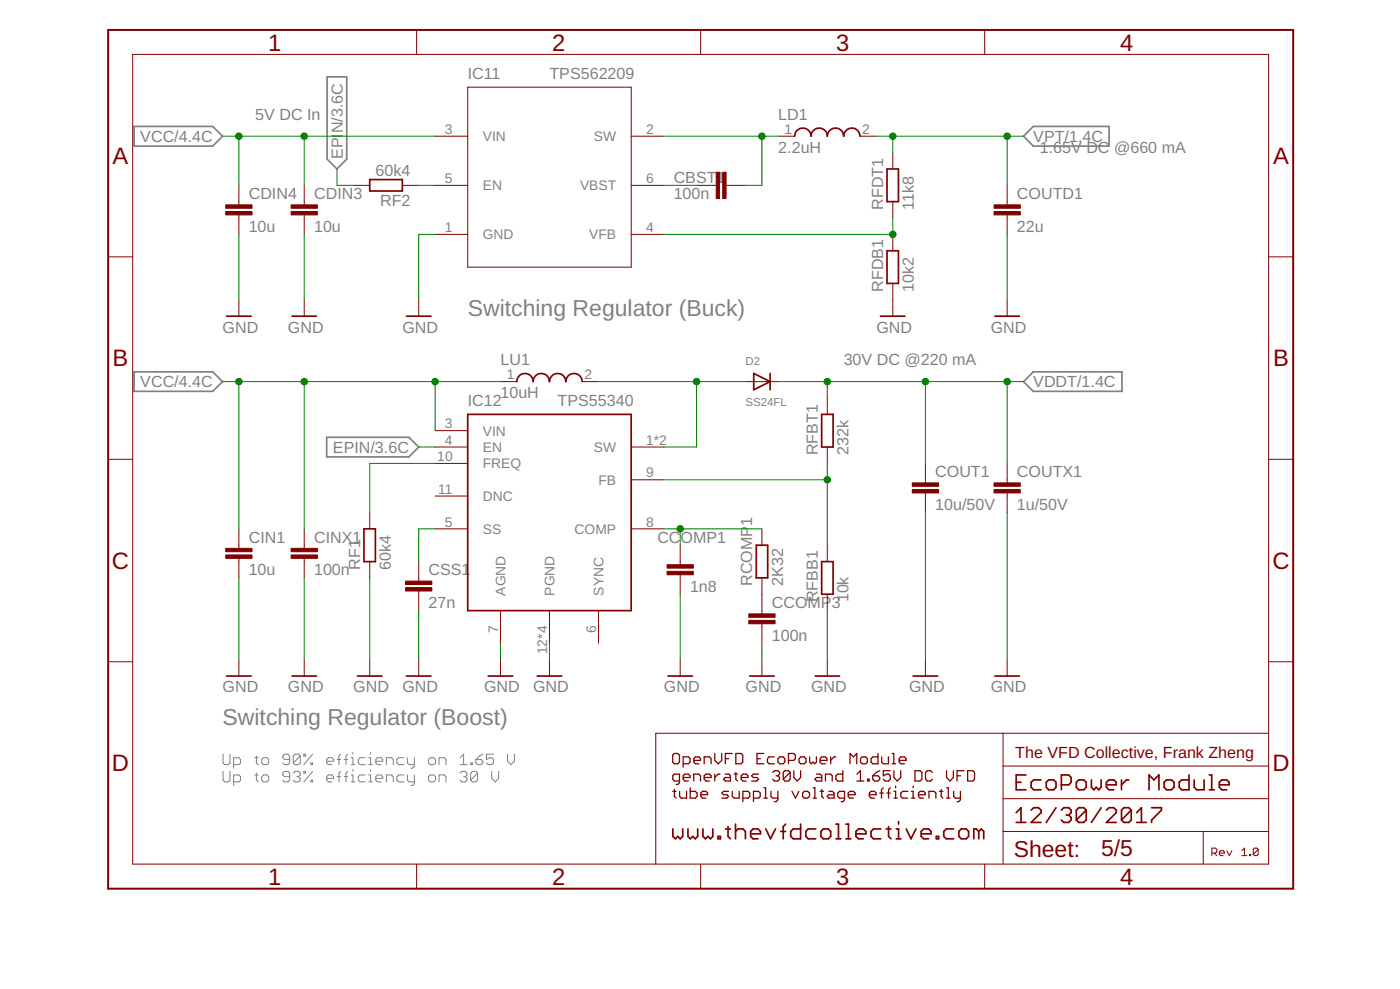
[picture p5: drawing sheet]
<svg xmlns="http://www.w3.org/2000/svg" width="210mm" height="148mm" viewBox="0 0 210 148" stroke-linecap="round" stroke-linejoin="round" font-family="sans-serif">
<g fill="none" stroke="#808080" stroke-width=".15">
<path d="M33.4 113v1.3l.3 .3h.5l.3-.3v-1.3M33.4 115.6v1.3l.3 .2h.5l.3-.2v-1.3M35 114.6h.8l.3-.3v-.5l-.3-.3h-.8v1.6M35 117.1h.8l.3-.2v-.5l-.3-.3h-.8v1.6M38.2 113.5h.5M38.2 116.1h.5M38.4 113.3v1l.3 .3M38.4 115.8v1.1l.3 .2M39.2 113.8l.3-.3h.5l.3 .3v.5l-.3 .3h-.5l-.3-.3zM39.2 116.4l.3-.3h.5l.3 .3v.5l-.3 .2h-.5l-.3-.2zM43.4 113.8h-.7l-.3-.3v-.2l.3-.3h.5l.2 .3v1l-.2 .3h-.5l-.3-.3M43.4 116.4h-.7l-.3-.3v-.3l.3-.2h.5l.2 .2v1.1l-.2 .2h-.5l-.3-.2"/>
<path d="M44 115.8l.2-.2h.6l.2 .2v.3l-.2 .3M44.5 116.4h.3M44.8 116.4l.2 .2v.3l-.2 .2h-.6l-.2-.2M45 113.3v1l-.2 .3h-.6l-.2-.3M45 113.3l-.2-.3h-.6l-.2 .3v1M45 113.3l-1 1M45.6 113h.2v.3h-.2zM45.6 115.6h.2v.2h-.2zM46.6 114.3h.3v.3h-.3zM46.6 116.9h.3v.2h-.3zM46.9 113l-1.3 1.6M46.9 115.6l-1.3 1.5"/>
<path d="M49 114h1v-.2l-.2-.3h-.6l-.2 .3v.5l.2 .3h.6M49 116.6h1v-.2l-.2-.3h-.6l-.2 .3v.5l.2 .2h.6M50.5 113.8h.6M50.5 116.4h.6M51.1 113l-.3 .3v1.3M51.1 115.6l-.3 .2v1.3M51.6 113.8h.5M51.6 116.4h.5M52.1 113l-.2 .3v1.3M52.1 115.6l-.2 .2v1.3M52.7 114.6h.5M52.7 113.5h.2v1.1"/>
<path d="M52.7 116.1h.2v1M52.7 117.1h.5M52.9 112.7v.3M52.9 115.3v.3M54.8 113.5h-.8l-.3 .3v.5l.3 .3h.8M54.8 116.1h-.8l-.3 .3v.5l.3 .2h.8M55.3 114.6h.5M55.3 113.5h.3v1.1M55.3 116.1h.3v1M55.3 117.1h.5M55.6 112.7v.3M55.6 115.3v.3"/>
<path d="M56.3 114h1.1v-.2l-.3-.3h-.5l-.3 .3v.5l.3 .3h.5M56.3 116.6h1.1v-.2l-.3-.3h-.5l-.3 .3v.5l.3 .2h.5M57.9 114.6v-1.1h.8l.3 .3v.8M57.9 117.1v-1h.8l.3 .3v.7M60.6 113.5h-.8l-.3 .3v.5l.3 .3h.8M60.6 116.1h-.8l-.3 .3v.5l.3 .2h.8M61.1 113.5v.8l.2 .3h.8M61.1 116.1v.8l.2 .2h.8M62.1 113.5v1.3l-.2 .3h-.3M62.1 116.1v1.3l-.2 .3h-.3M64.2 113.8l.3-.3h.5l.3 .3v.5l-.3 .3h-.5l-.3-.3zM64.2 116.4l.3-.3h.5l.3 .3v.5l-.3 .2h-.5l-.3-.2z"/>
<path d="M65.8 114.6v-1.1h.8l.3 .3v.8M65.8 117.1v-1h.8l.3 .3v.7M69 114.6h1M69 113.5l.5-.5v1.6M69 115.8l.2-.2h.6l.2 .2v.3l-.2 .3M69.5 116.4h.3M69.8 116.4l.2 .2v.3l-.2 .2h-.6l-.2-.2M70.6 114.3h.2v.3h-.2zM71.4 113.8h.7l.3 .2v.3l-.3 .3h-.5l-.2-.3zM71.6 115.8l-.2-.2h-.6l-.2 .2v1.1M71.6 115.8v1.1l-.2 .2h-.6l-.2-.2M71.6 115.8l-1 1.1"/>
<path d="M72.4 113l-.5 .3-.5 .5M73.7 115.6v1l.6 .5 .5-.5v-1M74 113h-1.1v.8l.5-.3h.3l.3 .3v.5l-.3 .3h-.5l-.3-.3M76.1 113v1l.5 .6 .5-.6v-1"/>
</g>
<path d="M20.1 18.9h11.8l1.5 1.5-1.5 1.5h-11.8zM49 11.5h3v12.3l-1.5 1.5-1.5-1.5zM153.5 20.4l1.4-1.5h11.4v3h-11.4zM20.1 55.7h11.8l1.5 1.5-1.5 1.4h-11.8zM153.5 57.2l1.4-1.5h13.3v2.9h-13.3zM49 65.5h12.3l1.5 1.5-1.5 1.5h-12.3z" fill="none" stroke="#808080" stroke-width=".25"/>
<g fill="none" stroke="#800000" stroke-width=".25">
<path d="M55.4 26.9h4.9v1.7h-4.9zM119.1 20.4a1.23 1.23 0 0 1 1.3-1.2 1.23 1.23 0 0 1 1.2 1.2 1.22 1.22 0 0 1 1.2-1.2 1.22 1.22 0 0 1 1.2 1.2 1.23 1.23 0 0 1 1.3-1.2 1.23 1.23 0 0 1 1.2 1.2 1.23 1.23 0 0 1 1.2-1.2 1.23 1.23 0 0 1 1.2 1.2M133 25.3h1.7v4.9h-1.7zM133 37.6h1.7v4.9h-1.7zM34 47.4h3.7M43.8 47.4h3.7M60.9 47.4h3.7M77.5 57.2a1.22 1.22 0 0 1 1.2-1.2 1.22 1.22 0 0 1 1.2 1.2 1.23 1.23 0 0 1 1.3-1.2 1.23 1.23 0 0 1 1.2 1.2 1.23 1.23 0 0 1 1.2-1.2 1.23 1.23 0 0 1 1.2 1.2 1.23 1.23 0 0 1 1.3-1.2 1.23 1.23 0 0 1 1.2 1.2M113 55.9l2.5 1.3-2.5 1.2zM115.5 55.9v2.5M132 47.4h3.7M149.2 47.4h3.6"/>
<path d="M54.6 79.2h1.7v4.9h-1.7zM70.1 62.1h24.5v29.4h-24.5zM123.2 62.1h1.7v4.9h-1.7zM113.4 81.7h1.7v4.9h-1.7zM123.2 84.1h1.7v4.9h-1.7zM34 101.3h3.7M43.8 101.3h3.7M53.6 101.3h3.7M60.9 101.3h3.7M73.2 101.3h3.7M80.5 101.3h3.7M100.2 101.3h3.6"/>
<path d="M112.4 101.3h3.7M122.2 101.3h3.7M136.9 101.3h3.7M149.2 101.3h3.6M152.4 117.2h.7M153.8 116.1h-1.4v2.2h1.4M156.1 116.8h-1.1l-.4 .4v.7l.4 .4h1.1M156.9 117.2l.3-.4h.8l.3 .4v.7l-.3 .4h-.8l-.3-.4zM159.1 117.6h1.1l.4-.4v-.7l-.4-.4h-1.1v2.2M161.4 117.2l.3-.4h.8l.4 .4v.7l-.4 .4h-.8l-.3-.4zM163.6 116.8v1.1l.4 .4 .4-.4 .3 .4 .4-.4v-1.1M165.9 117.6h1.5v-.4l-.4-.4h-.7l-.4 .4v.7l.4 .4h.7"/>
<path d="M168.1 116.8v1.5M169.2 116.8h-.3l-.8 .8M172.3 118.3v-2.2l.7 .7 .8-.7v2.2M174.5 117.2l.4-.4h.7l.4 .4v.7l-.4 .4h-.7l-.4-.4zM178.3 116.1v2.2h-1.1l-.4-.4v-.7l.4-.4h1.1M179 116.8v1.1l.4 .4h1.1v-1.5M181.3 116.1h.4v2.2M181.3 118.3h.8M182.8 117.6h1.5v-.4l-.4-.4h-.7l-.4 .4v.7l.4 .4h.7M100.9 124.2v1.1l.4 .4 .3-.4 .4 .4 .4-.4v-1.1M103.1 124.2v1.1l.4 .4 .4-.4 .3 .4 .4-.4v-1.1M105.4 124.2v1.1l.4 .4 .3-.4 .4 .4 .4-.4v-1.1"/>
<path d="M107.7 125.3h.3v.4h-.3zM108.8 124.2h.7M109.2 123.8v1.5l.3 .4M110.3 124.6l.4-.4h.7l.4 .4v1.1M110.3 123.5v2.2M112.5 124.9h1.5v-.3l-.4-.4h-.7l-.4 .4v.7l.4 .4h.7M114.8 124.2l.7 1.5 .8-1.5M117.1 124.6h.7M117.8 123.5l-.4 .3v1.9M120 123.5v2.2h-1.1l-.3-.4v-.7l.3-.4h1.1M122.3 124.2h-1.1l-.4 .4v.7l.4 .4h1.1M123.4 124.2h.8l.3 .4v.7l-.3 .4h-.8l-.3-.4v-.7z"/>
<path d="M125.3 125.7h.8M125.3 123.5h.4v2.2M126.8 125.7h.8M126.8 123.5h.4v2.2M128.3 124.9h1.5v-.3l-.4-.4h-.7l-.4 .4v.7l.4 .4h.7M132.1 124.2h-1.1l-.4 .4v.7l.4 .4h1.1M132.9 124.2h.7M133.2 123.8v1.5l.4 .4M134.4 125.7h.7M134.4 124.2h.3v1.5M134.7 123.1v.4M135.9 124.2l.7 1.5 .7-1.5"/>
<path d="M138.1 124.9h1.5v-.3l-.4-.4h-.7l-.4 .4v.7l.4 .4h.7M140.4 125.3h.3v.4h-.3zM143 124.2h-1.1l-.4 .4v.7l.4 .4h1.1M144.1 124.2h.8l.3 .4v.7l-.3 .4h-.8l-.3-.4v-.7zM146.7 124.6l-.3-.4h-.4v1.5M146.7 124.6v1.1M146.7 124.6l.4-.4 .4 .4v1.1M152.4 121.8l.7-.8v2.2M152.4 123.2h1.4M154.6 121.4l.4-.4h.7l.4 .4v.4l-1.5 1.4h1.5M158.3 121l-1.4 2.2M159.1 121.4l.4-.4h.7l.4 .4v.4l-.4 .3"/>
<path d="M159.9 122.1h.3M160.2 122.1l.4 .4v.4l-.4 .3h-.7l-.4-.3M162.9 121.4v1.5l-.4 .3h-.8l-.3-.3M162.9 121.4l-.4-.4h-.8l-.3 .4v1.5M162.9 121.4l-1.5 1.5M165.1 121l-1.5 2.2M165.9 121.4l.4-.4h.7l.4 .4v.4l-1.5 1.4h1.5M169.6 121.4l-.4-.4h-.7l-.4 .4v1.5M169.6 121.4v1.5l-.4 .3h-.7l-.4-.3M169.6 121.4l-1.5 1.5M170.4 123.2h1.5M170.4 121.8l.7-.8v2.2"/>
<path d="M172.7 121h1.4v.4l-1.4 1.5v.3"/>
</g>
<g fill="none" stroke="#800000" stroke-width=".15">
<path d="M19.9 8.1h170.3v121.4h-170.3zM62.5 4.5v3.6M70.1 13.1h24.5v26.9h-24.5zM105.1 4.5v3.6M147.6 4.5v3.6M16.2 38.5h3.7M35.8 27.8v2.9M35.8 32.2v2.9M45.6 27.8v2.9M45.6 32.2v2.9M53 27.8h2.4M60.3 27.8h2.5"/>
<path d="M65.2 20.4h4.9M65.2 35.1h4.9M65.2 27.8h4.9M94.6 20.4h4.9M94.6 35.1h4.9M94.6 27.8h4.9M104.4 27.8h3M108.9 27.8h2.9M116.7 20.4h2.4M128.9 20.4h2.5M133.9 22.9v2.4M133.9 30.2v2.5"/>
<path d="M133.9 35.1v2.5M151 27.8v2.9M151 32.2v2.9M190.2 38.5h3.7M35.8 44.9v2.5M45.6 44.9v2.5M62.8 44.9v2.5M75 57.2h2.5M87.3 57.2h2.4M111.8 57.2h4.9M124 59.6v2.5M133.9 42.5v4.9"/>
<path d="M151 44.9v2.5M16.2 68.8h3.7M35.8 79.2v3M45.6 79.2v3M55.4 76.8v2.4M65.2 67h4.9M65.2 79.2h4.9M65.2 64.5h4.9M65.2 74.3h4.9M65.2 69.4h4.9M94.6 67h4.9M94.6 71.9h4.9"/>
<path d="M94.6 79.2h4.9M114.2 79.2v2.5M124 67v2.4M138.7 69.4v3M138.7 73.8v3M151 69.4v3M151 73.8v3M190.2 68.8h3.7M16.2 99.1h3.7M35.8 83.6v3M35.8 98.8v2.5M45.6 83.6v3"/>
<path d="M45.6 98.8v2.5M55.4 84.1v2.5M55.4 98.8v2.5M62.8 84.1v3M62.8 88.5v3M62.8 98.8v2.5M75 91.5v4.9M75 98.8v2.5M82.4 91.5v4.9M82.4 98.8v2.5M89.7 91.5v4.9M102 81.7v2.9"/>
<path d="M102 86.1v2.9M102 98.8v2.5M114.2 86.6v5.4M114.2 93.4v3M114.2 98.8v2.5M124 81.7v2.4M124 89v2.5M124 98.8v2.5M138.7 98.8v2.5M151 98.8v2.5M190.2 99.1h3.7M150.4 109.9v19.6"/>
<path d="M150.4 119.7h39.8M150.4 114.8h39.8M190.2 109.9h-91.9v19.6M62.5 129.5v3.6M105.1 129.5v3.6M147.6 129.5v3.6M150.4 124.6h39.8M180.4 124.6v4.9M181.7 127.8h.5l.2-.2v-.3l-.2-.2h-.5v1.1M182.1 127.8l.3 .4M182.8 127.8h.8v-.2l-.2-.2h-.4l-.2 .2v.4l.2 .2h.4M183.9 127.4l.4 .8 .4-.8"/>
<path d="M186.2 128.2h.7M186.2 127.4l.4-.3v1.1M187.3 128h.2v.2h-.2zM188.6 127.3l-.2-.2h-.3l-.2 .2v.7M188.6 127.3v.7l-.2 .2h-.3l-.2-.2M188.6 127.3l-.7 .7"/>
</g>
<g fill="none" stroke="#800000" stroke-width=".19">
<path d="M100.9 118.6h.5M101.1 112.9h.5l.3 .2v1.1l-.3 .2h-.5l-.2-.2v-1.1zM101.1 118.3v1l.3 .3M101.9 117h-.8l-.2-.3v-.5l.2-.2h.8v1.3l-.3 .2h-.2M101.9 118.6v.7l.3 .3h.7v-1M102.4 114.4h.8l.3-.2v-.5l-.3-.3h-.8v1.5M102.4 116.5h1.1v-.3l-.3-.2h-.5l-.3 .2v.5l.3 .3h.5M103.5 118v1.6h.7l.3-.3v-.5l-.3-.2h-.7M104 113.9h1v-.2l-.2-.3h-.5l-.3 .3v.5l.3 .2h.5M104 117v-1h.8l.2 .2v.8M105.1 119.1h1v-.3l-.3-.2h-.5l-.2 .2v.5l.2 .3h.5M105.6 114.4v-1h.8l.2 .3v.7"/>
<path d="M105.6 116.5h1v-.3l-.2-.2h-.5l-.3 .2v.5l.3 .3h.5M107.2 112.9v1l.5 .5 .5-.5v-1M107.2 116v1M107.9 116h-.2l-.5 .5M108.7 116h.6l.2 .2v.8h-.8l-.2-.3 .2-.2h.8M108.8 113.7h.5M109.2 118.6h-.7l-.3 .2 .3 .3h.5l.2 .2-.2 .3h-.8M109.8 112.9h-1v1.5M109.8 118.6v.7l.3 .3h.7v-1M110.1 116h.5M110.3 112.9h.8l.3 .2v1.1l-.3 .2h-.8zM110.3 115.7v1l.3 .3"/>
<path d="M111.1 116.5h1v-.3l-.2-.2h-.5l-.3 .2v.5l.3 .3h.5M111.4 119.6h.8l.2-.3v-.5l-.2-.2h-.8v1.5M113 119.6h.7l.3-.3v-.5l-.3-.2h-.7v1.5M113.5 113.7h.5M113.7 116h-.8l-.2 .2 .2 .3h.6l.2 .2-.2 .3h-.8M114.5 112.9h-1v1.5h1M114.5 119.6h.6M114.5 118h.3v1.6M115.6 118.6v.7l.2 .3h.8M115.8 115.7l.3-.2h.5l.3 .2v.3l-.3 .2M116.1 113.4h-.8l-.2 .3v.5l.2 .2h.8M116.4 116.2h.2"/>
<path d="M116.6 118.6v1.2l-.2 .3h-.3M116.6 116.2l.3 .3v.2l-.3 .3h-.5l-.3-.3M116.9 113.4h.5l.3 .3v.5l-.3 .2h-.5l-.3-.2v-.5zM118.2 113.9h.8l.3-.2v-.6l-.3-.2h-.8v1.5M118.5 115.7v1l-.3 .3h-.5l-.3-.3M118.5 115.7l-.3-.2h-.5l-.3 .2v1M118.5 115.7l-1.1 1M118.7 118.6l.6 1 .5-1M119 115.5v1l.5 .5 .5-.5v-1M120.1 113.4h.5l.2 .3v.5l-.2 .2h-.5l-.3-.2v-.5zM120.6 118.6h.5l.3 .2v.5l-.3 .3h-.5l-.3-.3v-.5zM121.4 113.4v.8l.2 .2 .3-.2 .3 .2 .2-.2v-.8"/>
<path d="M121.9 119.6h.5M121.9 118h.3v1.6M122.4 116h.5l.3 .2v.8h-.8l-.2-.3 .2-.2h.8M123 113.9h1v-.2l-.3-.3h-.5l-.2 .3v.5l.2 .2h.5M123 118.6h.5M123.2 118.3v1l.3 .3M123.8 117v-1h.7l.3 .2v.8M124.3 118.6h.5l.3 .2v.8h-.8l-.3-.3 .3-.2h.8M124.5 113.4v1M125.3 113.4h-.2l-.6 .5M126.4 115.5v1.5h-.8l-.3-.3v-.5l.3-.2h.8M126.6 119.6h-.7l-.3-.3v-.5l.3-.2h.7v1.2l-.2 .3h-.3"/>
<path d="M127.2 119.1h1v-.3l-.2-.2h-.6l-.2 .2v.5l.2 .3h.6M127.4 114.4v-1.5l.6 .5 .5-.5v1.5M128.5 116l.5-.5v1.5M128.5 117h1M129 113.7l.3-.3h.5l.2 .3v.5l-.2 .2h-.5l-.3-.2zM130.1 116.7h.2v.3h-.2zM130.3 119.1h1.1v-.3l-.3-.2h-.5l-.3 .2v.5l.3 .3h.5M130.9 116.2h.7l.3 .3v.2l-.3 .3h-.5l-.2-.3zM131.6 112.9v1.5h-.7l-.3-.2v-.5l.3-.3h.7M131.9 115.5l-.5 .2-.5 .5M131.9 118.8h.5M132.2 113.4v.8l.2 .2h.8v-1"/>
<path d="M132.4 118l-.2 .3v1.3M133 118.8h.5M133.5 118l-.3 .3v1.3M133.5 115.5h-1.1v.7l.5-.2h.3l.3 .2v.5l-.3 .3h-.5l-.3-.3M133.8 112.9h.2v1.5M133.8 114.4h.5M134 115.5v1l.5 .5 .5-.5v-1M134 118.6h.3v1M134 119.6h.5M134.3 117.8v.2M134.8 113.9h1v-.2l-.2-.3h-.5l-.3 .3v.5l.3 .2h.5M136.1 118.6h-.8l-.2 .2v.5l.2 .3h.8"/>
<path d="M136.7 118.6h.2v1M136.7 119.6h.5M136.9 117.8v.2M137.2 115.5h.7l.3 .2v1l-.3 .3h-.7zM137.7 119.1h1v-.3l-.2-.2h-.5l-.3 .2v.5l.3 .3h.5M139.3 119.6v-1h.8l.2 .2v.8M139.8 115.7l-.3-.2h-.5l-.2 .2v1l.2 .3h.5l.3-.3M140.9 118.6h.5M141.1 118.3v1l.3 .3M141.9 115.5v1l.5 .5 .5-.5v-1M141.9 119.6h.5M141.9 118h.3v1.6"/>
<path d="M143 118.6v.7l.2 .3h.8M143.5 116.2h.5M144 118.6v1.2l-.3 .3h-.2M144.5 115.5h-1v1.5M145.1 115.5h.8l.2 .2v1l-.2 .3h-.8z"/>
</g>
<g fill="#800000" stroke="#800000" stroke-width=".15">
<path d="M43.6 83.1h4v.6h-4z"/>
<path d="M43.6 82.1h4v.6h-4z"/>
<path d="M33.8 83.1h4v.6h-4z"/>
<path d="M33.8 82.1h4v.6h-4z"/>
<path d="M60.8 88h3.9v.5h-3.9z"/>
<path d="M60.8 87.1h3.9v.5h-3.9z"/>
<path d="M100 85.6h3.9v.5h-3.9z"/>
<path d="M100 84.6h3.9v.5h-3.9z"/>
<path d="M112.3 92.9h3.9v.6h-3.9z"/>
<path d="M112.3 92h3.9v.5h-3.9z"/>
<path d="M136.8 73.3h3.9v.6h-3.9z"/>
<path d="M136.8 72.3h3.9v.6h-3.9z"/>
<path d="M149 73.3h4v.6h-4z"/>
<path d="M149 72.3h4v.6h-4z"/>
<path d="M43.6 31.7h4v.5h-4z"/>
<path d="M43.6 30.7h4v.5h-4z"/>
<path d="M33.8 31.7h4v.5h-4z"/>
<path d="M33.8 30.7h4v.5h-4z"/>
<path d="M108.4 25.8h.5v3.9h-.5z"/>
<path d="M107.4 25.8h.5v3.9h-.5z"/>
<path d="M149 31.7h4v.5h-4z"/>
<path d="M149 30.7h4v.5h-4z"/>
</g>
<path d="M16.2 4.5h177.7v128.6h-177.7z" fill="none" stroke="#800000" stroke-width=".3"/>
<g fill="none" stroke="#008000" stroke-width=".15">
<path d="M33.4 20.4h31.8M35.8 20.4v7.4M35.8 35.1v9.8M45.6 20.4v7.4M45.6 35.1v9.8M50.5 25.3v2.5h2.5M62.8 27.8h2.4M65.2 35.1h-2.4v9.8M99.5 20.4h17.2M99.5 27.8h4.9M114.2 20.4v7.4h-2.4M131.4 20.4h22.1"/>
<path d="M133.9 32.7v2.4h-34.4M133.9 20.4v2.5M151 20.4v7.4M151 35.1v9.8M33.4 57.2h41.6M35.8 57.2v22M45.6 57.2v22M65.2 57.2v7.3M89.7 57.2h22.1M104.4 57.2v9.8h-4.9M116.7 57.2h36.8M124 57.2v2.4"/>
<path d="M138.7 57.2v12.2M151 57.2v12.2M62.8 67h2.4M65.2 79.2h-2.4v4.9M65.2 69.4h-9.8v7.4M99.5 79.2h14.7M99.5 71.9h24.5M102 79.2v2.5M124 69.4v12.3M138.7 76.8v22M151 76.8v22M35.8 86.6v12.2"/>
<path d="M45.6 86.6v12.2M55.4 86.6v12.2M62.8 91.5v7.3M75 96.4v2.4M82.4 96.4v2.4M102 89v9.8M114.2 96.4v2.4M124 91.5v7.3"/>
</g>
<g fill="#008000" stroke="#008000" stroke-width=".15">
<circle cx="102" cy="79.2" r=".49"/>
<circle cx="124" cy="71.9" r=".49"/>
<circle cx="104.4" cy="57.2" r=".49"/>
<circle cx="114.2" cy="20.4" r=".49"/>
<circle cx="133.9" cy="35.1" r=".49"/>
<circle cx="133.9" cy="20.4" r=".49"/>
<circle cx="151" cy="20.4" r=".49"/>
<circle cx="124" cy="57.2" r=".49"/>
<circle cx="138.7" cy="57.2" r=".49"/>
<circle cx="151" cy="57.2" r=".49"/>
<circle cx="45.6" cy="20.4" r=".49"/>
<circle cx="35.8" cy="20.4" r=".49"/>
<circle cx="45.6" cy="57.2" r=".49"/>
<circle cx="65.2" cy="57.2" r=".49"/>
<circle cx="35.8" cy="57.2" r=".49"/>
</g>
<g font-size="3.6" fill="#800000">
<text x="40.2" y="7.6">1</text>
<text x="82.8" y="7.6">2</text>
<text x="125.4" y="7.6">3</text>
<text x="167.9" y="7.6">4</text>
<text x="16.9" y="24.6">A</text>
<text x="190.9" y="24.6">A</text>
<text x="16.9" y="54.9">B</text>
<text x="190.9" y="54.9">B</text>
<text x="16.8" y="85.2">C</text>
<text x="190.8" y="85.2">C</text>
<text x="16.8" y="115.5">D</text>
<text x="190.8" y="115.5">D</text>
<text x="40.2" y="132.5">1</text>
<text x="82.8" y="132.5">2</text>
<text x="125.4" y="132.5">3</text>
<text x="167.9" y="132.5">4</text>
</g>
<g font-size="3.5" fill="#808080">
<text x="70.1" y="47.4">Switching Regulator (Buck)</text>
<text x="33.4" y="108.6">Switching Regulator (Boost)</text>
</g>
<g font-size="3.5" fill="#800000">
<text x="152" y="128.4">Sheet:</text>
<text x="165.1" y="128.2">5/5</text>
</g>
<g font-size="2.4" fill="#808080">
<text x="70.1" y="11.8">IC11</text>
<text x="82.4" y="11.8">TPS562209</text>
<text x="38.3" y="18">5V DC In</text>
<text x="116.7" y="18">LD1</text>
<text x="21" y="21.3">VCC/4.4C</text>
<text x="51.4" y="23.8" transform="rotate(-90 51.4 23.8)">EPI</text>
<text x="51.4" y="20" transform="rotate(-90 51.4 20)">N/3.6C</text>
<text x="116.7" y="22.9">2.2uH</text>
<text x="154.9" y="21.3">VPT/1.4C</text>
<text x="155.9" y="22.9">1.65V DC @660 mA</text>
<text x="37.3" y="29.8">CDIN4</text>
<text x="47.1" y="29.8">CDIN3</text>
<text x="56.3" y="26.3">60k4</text>
<text x="101" y="29.8">100n</text>
<text x="101" y="27.4">CBST</text>
<text x="107.4" y="27.4">1</text>
<text x="152.5" y="29.8">COUTD1</text>
<text x="37.3" y="34.7">10u</text>
<text x="47.1" y="34.7">10u</text>
<text x="57" y="30.9">RF2</text>
<text x="132.4" y="31.4" transform="rotate(-90 132.4 31.4)">RFDT1</text>
<text x="137" y="31.4" transform="rotate(-90 137 31.4)">11k8</text>
<text x="152.5" y="34.7">22u</text>
<text x="132.4" y="43.7" transform="rotate(-90 132.4 43.7)">RFDB1</text>
<text x="137" y="43.7" transform="rotate(-90 137 43.7)">10k2</text>
<text x="33.4" y="49.8">GND</text>
<text x="43.2" y="49.8">GND</text>
<text x="60.3" y="49.8">GND</text>
<text x="131.4" y="49.8">GND</text>
<text x="148.6" y="49.8">GND</text>
<text x="21" y="58">VCC/4.4C</text>
<text x="75" y="59.6">10uH</text>
<text x="75" y="54.7">LU1</text>
<text x="126.5" y="54.7">30V DC @220 mA</text>
<text x="154.9" y="58">VDDT/1.4C</text>
<text x="70.1" y="60.8">IC12</text>
<text x="83.6" y="60.8">TPS55340</text>
<text x="49.9" y="67.8">EPIN/3.6C</text>
<text x="122.6" y="68.2" transform="rotate(-90 122.6 68.2)">RFBT1</text>
<text x="127.2" y="68.2" transform="rotate(-90 127.2 68.2)">232k</text>
<text x="140.2" y="71.5">COUT1</text>
<text x="152.5" y="71.5">COUTX1</text>
<text x="140.2" y="76.4">10u/50V</text>
<text x="152.5" y="76.4">1u/50V</text>
<text x="37.3" y="81.3">CIN1</text>
<text x="47.1" y="81.3">CINX1</text>
<text x="98.6" y="81.3">CC</text>
<text x="102" y="81.3">OMP1</text>
<text x="112.8" y="78.8" transform="rotate(-90 112.8 78.8)">1</text>
<text x="37.3" y="86.2">10u</text>
<text x="47.1" y="86.2">100n</text>
<text x="54" y="85.4" transform="rotate(-90 54 85.4)">RF1</text>
<text x="58.6" y="85.4" transform="rotate(-90 58.6 85.4)">60k4</text>
<text x="64.2" y="86.2">CSS1</text>
<text x="103.5" y="88.7">1n8</text>
<text x="112.8" y="87.8" transform="rotate(-90 112.8 87.8)">RCOMP</text>
<text x="117.4" y="87.8" transform="rotate(-90 117.4 87.8)">2K32</text>
<text x="64.2" y="91.1">27n</text>
<text x="115.7" y="91.1">CCOMP</text>
<text x="122.6" y="90.3" transform="rotate(-90 122.6 90.3)">RFBB1</text>
<text x="124.7" y="91.1">3</text>
<text x="127.2" y="90.3" transform="rotate(-90 127.2 90.3)">10k</text>
<text x="115.7" y="96">100n</text>
<text x="33.4" y="103.7">GND</text>
<text x="43.2" y="103.7">GND</text>
<text x="53" y="103.7">GND</text>
<text x="60.3" y="103.7">GND</text>
<text x="72.6" y="103.7">GND</text>
<text x="79.9" y="103.7">GND</text>
<text x="99.5" y="103.7">GND</text>
<text x="111.8" y="103.7">GND</text>
<text x="121.6" y="103.7">GND</text>
<text x="136.3" y="103.7">GND</text>
<text x="148.6" y="103.7">GND</text>
</g>
<text font-size="2.4" fill="#800000" x="152.2" y="113.5">The VFD Collective, Frank Zheng</text>
<g font-size="2.1" fill="#808080">
<text x="66.7" y="20.1">3</text>
<text x="72.4" y="21.1">VIN</text>
<text x="89" y="21.1">SW</text>
<text x="96.9" y="20.1">2</text>
<text x="117.6" y="20.1">1</text>
<text x="129.3" y="20.1">2</text>
<text x="66.7" y="27.4">5</text>
<text x="72.4" y="28.5">EN</text>
<text x="87" y="28.5">VBST</text>
<text x="96.9" y="27.4">6</text>
<text x="66.7" y="34.8">1</text>
<text x="72.4" y="35.9">GND</text>
<text x="88.3" y="35.8">VFB</text>
<text x="96.9" y="34.8">4</text>
<text x="76" y="56.8">1</text>
<text x="87.6" y="56.8">2</text>
<text x="66.7" y="64.2">3</text>
<text x="72.4" y="65.3">VIN</text>
<text x="65.6" y="69.1">10</text>
<text x="66.7" y="66.6">4</text>
<text x="72.4" y="67.7">EN</text>
<text x="72.4" y="70.2">FREQ</text>
<text x="89" y="67.7">SW</text>
<text x="96.9" y="66.6">1*2</text>
<text x="96.9" y="71.5">9</text>
<text x="65.7" y="74">11</text>
<text x="72.4" y="75.1">DNC</text>
<text x="89.7" y="72.6">FB</text>
<text x="66.7" y="78.9">5</text>
<text x="72.4" y="80">SS</text>
<text x="86.2" y="80">COMP</text>
<text x="96.9" y="78.9">8</text>
<text x="75.8" y="89.2" transform="rotate(-90 75.8 89.2)">AGND</text>
<text x="83.1" y="89.2" transform="rotate(-90 83.1 89.2)">PGND</text>
<text x="90.5" y="89.2" transform="rotate(-90 90.5 89.2)">SYNC</text>
<text x="74.7" y="94.9" transform="rotate(-90 74.7 94.9)">7</text>
<text x="89.4" y="94.9" transform="rotate(-90 89.4 94.9)">6</text>
<text x="82" y="98" transform="rotate(-90 82 98)">12*4</text>
</g>
<g font-size="1.7" fill="#808080">
<text x="111.8" y="54.7">D2</text>
<text x="111.8" y="60.8">SS24FL</text>
</g>
</svg>
